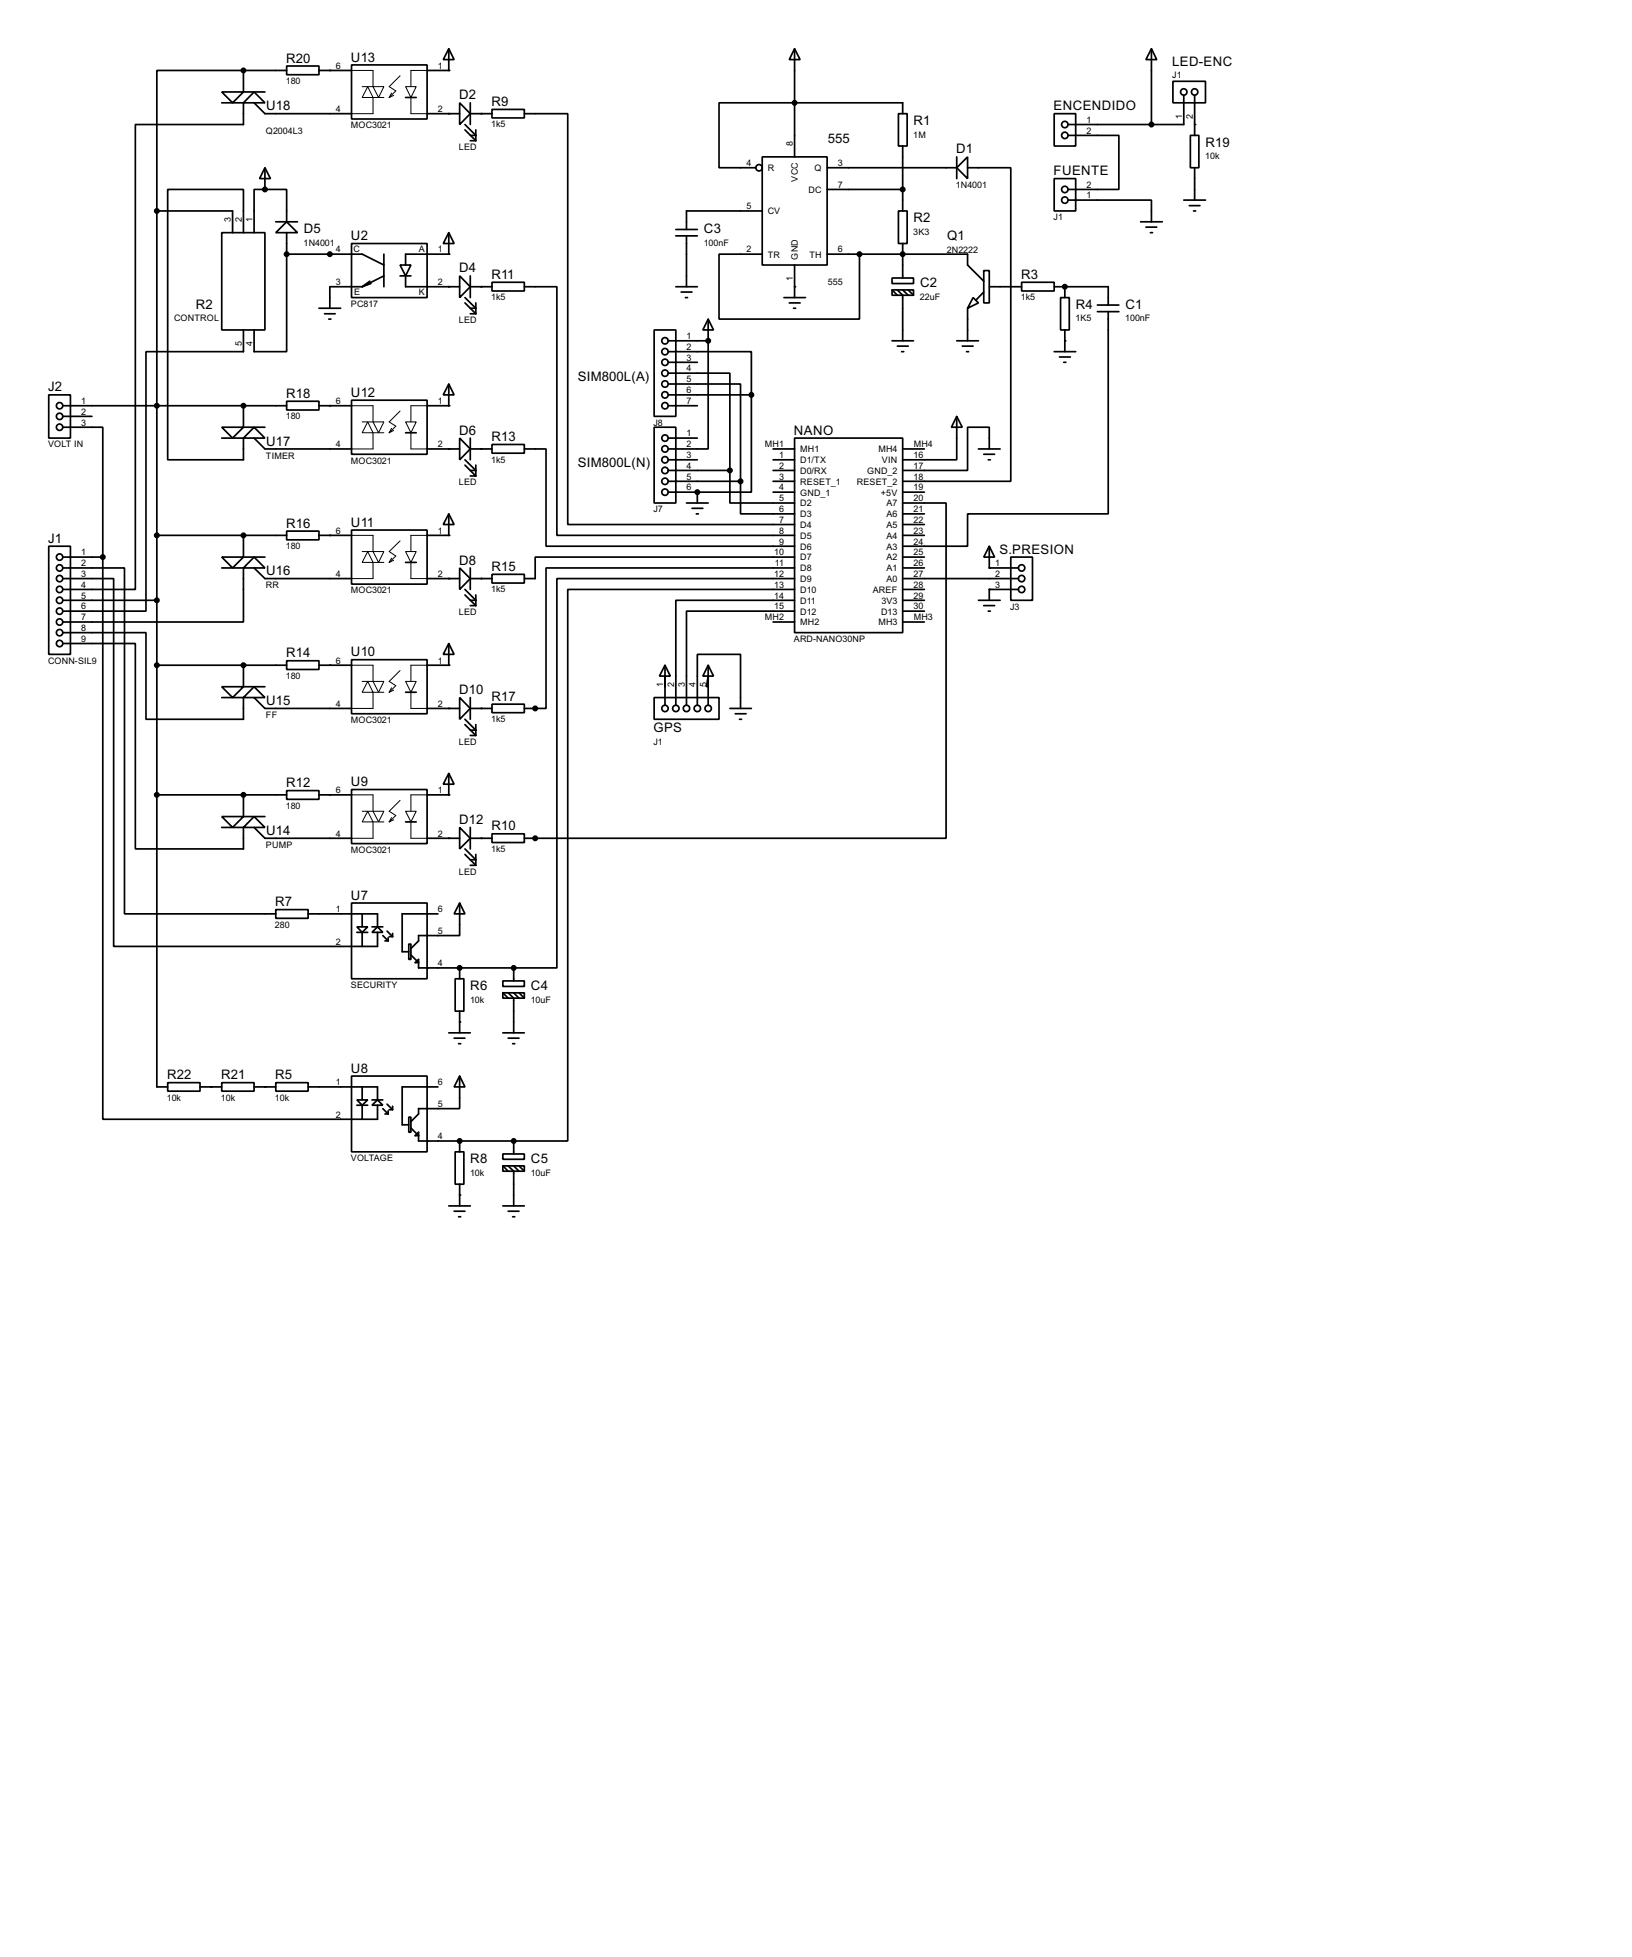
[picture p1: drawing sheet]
<svg xmlns="http://www.w3.org/2000/svg" width="383mm" height="460mm" viewBox="0 0 383 460" stroke-linecap="round" stroke-linejoin="round" font-family="sans-serif">
<g fill="#000">
<circle cx="57.2" cy="16.6" r=".2"/>
<circle cx="77.5" cy="16.6" r=".2"/>
<circle cx="105.5" cy="16.6" r=".2"/>
<circle cx="105.5" cy="26.7" r=".2"/>
<circle cx="113.1" cy="26.7" r=".2"/>
<circle cx="280.7" cy="29.3" r=".2"/>
<circle cx="62.3" cy="44.5" r=".2"/>
<circle cx="77.5" cy="59.7" r=".2"/>
<circle cx="105.5" cy="59.7" r=".2"/>
<circle cx="212.1" cy="59.7" r=".2"/>
<circle cx="105.5" cy="67.4" r=".2"/>
<circle cx="113.1" cy="67.4" r=".2"/>
<circle cx="186.7" cy="67.4" r=".2"/>
<circle cx="250.2" cy="67.4" r=".2"/>
<circle cx="57.2" cy="95.3" r=".2"/>
<circle cx="77.5" cy="95.3" r=".2"/>
<circle cx="105.5" cy="95.3" r=".2"/>
<circle cx="166.4" cy="80.1" r=".2"/>
<circle cx="250.2" cy="80.1" r=".2"/>
<circle cx="105.5" cy="105.5" r=".2"/>
<circle cx="113.1" cy="105.5" r=".2"/>
<circle cx="163.9" cy="115.6" r=".2"/>
<circle cx="57.2" cy="125.8" r=".2"/>
<circle cx="77.5" cy="125.8" r=".2"/>
<circle cx="105.5" cy="135.9" r=".2"/>
<circle cx="105.5" cy="125.8" r=".2"/>
<circle cx="113.1" cy="135.9" r=".2"/>
<circle cx="232.5" cy="138.5" r=".2"/>
<circle cx="232.5" cy="133.4" r=".2"/>
<circle cx="57.2" cy="156.3" r=".2"/>
<circle cx="77.5" cy="156.3" r=".2"/>
<circle cx="105.5" cy="156.3" r=".2"/>
<circle cx="105.5" cy="166.4" r=".2"/>
<circle cx="113.1" cy="166.4" r=".2"/>
<circle cx="125.8" cy="166.4" r=".2"/>
<circle cx="57.2" cy="186.7" r=".2"/>
<circle cx="77.5" cy="186.7" r=".2"/>
<circle cx="105.5" cy="186.7" r=".2"/>
<circle cx="105.5" cy="196.9" r=".2"/>
<circle cx="113.1" cy="196.9" r=".2"/>
<circle cx="125.8" cy="196.9" r=".2"/>
<circle cx="108" cy="227.4" r=".2"/>
<circle cx="120.7" cy="227.4" r=".2"/>
<circle cx="49.6" cy="255.3" r=".2"/>
<circle cx="62.3" cy="255.3" r=".2"/>
<circle cx="108" cy="240.1" r=".2"/>
<circle cx="108" cy="268" r=".2"/>
<circle cx="120.7" cy="268" r=".2"/>
<circle cx="108" cy="280.7" r=".2"/>
</g>
<g fill="none" stroke="#000" stroke-width=".4">
<path d="M57.2 16.6h-20.3v33M57.2 16.6h10.2M57.2 16.6v5h5.1M67.4 15.5h7.6v2.1h-7.6zM75 16.6h7.6M82.6 15.3h17.8v12.7h-17.8zM105.5 11.5l1.2 2.5h-2.5zM105.5 11.5v5.1h-5.1M186.7 11.5l1.3 2.5h-2.5zM186.7 11.5v25.4M270.6 11.5l1.2 2.5h-2.5zM270.6 11.5v17.8"/>
<path d="M275.6 19.1h7.7v5.1h-7.7zM52.1 21.6h5.1l-2.5 2.6zM52.1 24.2h5.1v5.1h-25.4v109.2h-17M59.7 21.6l2.6 2.6h-5.1zM59.7 24.2l2.6 2.5h20.3M62.3 39.4l1.3 2.6h-2.6zM62.3 39.4v5.1M95.3 22.9h2.5M100.4 26.7h7.6M108 24.2l2.5 2.5-2.5 2.6zM109.3 29.3l2.5 2.5h-1.3M109.3 30.5l2.5 2.6"/>
<path d="M110.5 26.7h5.1M110.5 24.2v5.1M110.5 33.1h1.3M111.8 30.5v2.6M115.6 25.7h7.6v2h-7.6zM123.2 26.7h10.2v96.5h53.3M179.1 36.9h15.3v25.4h-15.3zM194.4 39.4h30.4M211.1 26.7h2.1v7.6h-2.1zM212.1 26.7v-2.5h-43.1v15.2h8.6M212.1 34.3v15.3M224.8 39.4l2.6-2.5v5.1z"/>
<path d="M224.8 36.9v5.1M227.4 39.4h10.1v73.7h-25.4M247.7 26.7h5.1v7.6h-5.1zM251 31.8h11.9v12.7h-11.9M278.2 22.4v6.9h-27.2M279.7 31.8h2v7.6h-2zM280.7 22.4v9.4M280.7 39.4v7.6M36.9 49.6h17.8v5.1M36.9 49.6v205.7h2.5M52.1 54.7h10.2v22.8h-10.2zM57.2 54.7v-10.2h-17.8v63.5h17.8v-5.1h-5.1"/>
<path d="M62.3 44.5h5.1v7.6M62.3 44.5h-2.6v10.2M64.8 52.1h5.1M67.4 52.1l2.5 2.6h-5.1zM67.4 59.7v22.9h-7.7v-5.1M67.4 59.7h17.7l5.1 2.6M67.4 54.7v5M82.6 57.2h17.8v12.7h-17.8zM90.2 59.7v7.7M105.5 54.7l1.2 2.5h-2.5zM105.5 54.7v5h-10.2v2.6M158.8 53.9h5.1"/>
<path d="M158.8 55.4h5.1M161.3 55.4v12M179.1 59.7h-10.1v15.3h33v-15.3M179.1 49.6h-17.8v4.3M194.4 44.5h17.7M194.4 59.7h33v2.6l3.8 3.8M211.1 49.6h2.1v7.6h-2.1zM212.1 57.2v8.1M247.7 42h5.1v7.6h-5.1zM251 47h19.6v5.1M268 52.1h5.1M269.3 53.4h2.5"/>
<path d="M270.3 54.7h.5M278.2 47h5.1M279.5 48.3h2.5M280.5 49.6h.5M57.2 77.5v5.1h-22.9v61h-19.5M75 72.4h5.1M76.3 73.7h2.5M77.3 75h.5M85.1 67.4h-7.6v5M86.9 66.1l-1.8 1.3M87.2 66.6l-2.1 .8M90.2 64.8l-5.1 2.6"/>
<path d="M94 62.3h2.6l-1.3 2.5zM94 64.8h2.6M95.3 64.8v2.6h12.7M108 64.8l2.5 2.6-2.5 2.5zM109.3 69.9l2.5 2.5h-1.3M109.3 71.2l2.5 2.5M110.5 67.4h5.1M110.5 73.7h1.3M110.5 64.8v5.1M111.8 71.2v2.5M115.6 66.3h7.6v2.1h-7.6zM123.2 67.4h7.7v58.4h55.8"/>
<path d="M153.7 77.5h5.1v20.3h-5.1zM158.8 67.4h5.1M160.1 68.6h2.5M161.1 69.9h.5M166.4 75l1.3 2.5h-2.5zM166.4 75v5.1M184.2 69.9h5.1M185.5 71.2h2.5M186.5 72.4h.5M186.7 62.3v7.6M209.6 65.3h5.1v1.3h-5.1zM209.6 68.1h5.1v1.3h-5.1z"/>
<path d="M209.6 68.1l1.3 1.3M210.9 68.1l1.2 1.3v10.7M212.1 68.1l1.3 1.3M213.4 68.1l1.3 1.3M227.4 72.4v7.7M228.7 69.9l1.2 1.3-2.5 1.2zM231.2 63.6h1.3v7.6h-1.3zM231.2 68.6l-1.8 1.8M232.5 67.4h7.6M240.1 66.3h7.6v2.1h-7.6zM247.7 67.4h12.7v4.3M249.2 69.9h2.1v7.6h-2.1z"/>
<path d="M250.2 67.4v2.5M250.2 77.5v5.1M257.9 73.2h5M257.9 71.7h5M260.4 73.2v47.5h-33v7.6h-15.3M11.5 92.8h5.1v10.1h-5.1zM14.8 95.3h52.6M14.8 97.8h6.8M57.2 95.3v5.1h5.1M67.4 94.3h7.6v2h-7.6zM75 95.3h7.6M82.6 94h17.8v12.7h-17.8z"/>
<path d="M105.5 90.2l1.2 2.6h-2.5zM105.5 90.2v5.1h-5.1M157 82.6h19.6v10.2M157 90.2h17v22.9M157 87.7h14.5v22.8M157 92.8h19.6M157 95.3h6.9M157 80.1h9.4M157 85.1h6.9M166.4 80.1v25.4h-9.4M176.6 92.8v22.8h-12.7M209.6 80.1h5.1"/>
<path d="M210.9 81.3h2.5M211.9 82.6h.5M224.8 97.8l1.3 2.6h-2.5zM224.8 97.8v10.2h-12.7M224.8 80.1h5.1M226.1 81.3h2.6M227.1 82.6h.5M247.7 82.6h5.1M249 83.9h2.5M250 85.1h.5M14.8 100.4h9.4v30.5M52.1 100.4h5.1l-2.5 2.5z"/>
<path d="M59.7 100.4l2.6 2.5h-5.1zM59.7 102.9l2.6 2.6h20.3M95.3 101.7h2.5M100.4 105.5h7.6M108 102.9l2.5 2.6-2.5 2.5zM109.3 108l2.5 2.5h-1.3M109.3 109.3l2.5 2.5M110.5 105.5h5.1M110.5 102.9v5.1M110.5 111.8h1.3M111.8 109.3v2.5M115.6 104.4h7.6v2.1h-7.6z"/>
<path d="M123.2 105.5h5.1v22.8h58.4M153.7 100.4h5.1v17.8h-5.1zM157 113.1h17M157 110.5h14.5M157 108h6.9M157 115.6h6.9M157 102.9h6.9M161.3 118.2h5.1M162.6 119.4h2.6M163.9 115.6v2.6M171.5 110.5v7.7h15.2M174 113.1v7.6h12.7"/>
<path d="M181.7 113.1h5M181.7 110.5h5M181.7 105.5h5M181.7 108h5M181.7 115.6h5M186.7 102.9h25.4v45.7h-25.4zM212.1 118.2h10.2v78.7h-99.1M212.1 105.5h5.1M212.1 115.6h5.1M229.9 105.5h5.1M231.2 106.7h2.5M232.2 108h.5"/>
<path d="M232.5 105.5v-5.1h-5.1v10.1h-15.3M11.5 128.3h5.1v25.4h-5.1zM14.8 133.4h14.5v81.3h35.5M14.8 135.9h11.9v86.4h62v-3.3M14.8 130.9h9.4M24.2 130.9v132h64.5v-3.3M36.9 125.8h30.5M52.1 130.9h5.1l-2.5 2.5zM52.1 133.4h5.1v12.7h-42.4M57.2 125.8v5.1h5.1M59.7 130.9l2.6 2.5h-5.1zM59.7 133.4l2.6 2.5h20.3"/>
<path d="M67.4 124.8h7.6v2h-7.6zM75 125.8h7.6M82.6 124.5h17.8v12.7h-17.8zM95.3 132.1h2.5M100.4 135.9h7.6M105.5 120.7l1.2 2.5h-2.5zM105.5 120.7v5.1h-5.1M108 133.4l2.5 2.5-2.5 2.6zM109.3 138.5l2.5 2.5h-1.3M109.3 139.8l2.5 2.5M110.5 135.9h5.1M110.5 133.4v5.1"/>
<path d="M111.8 139.8v2.5M115.6 134.9h7.6v2.1h-7.6zM163.6 120.7h.5M186.7 130.9h-60.9v5h-2.6M186.7 135.9h-55.8v91.5h-10.2M186.7 138.5h-53.3v129.5h-12.7M186.7 133.4h-58.4v33h-5.1M212.1 135.9h27.2M212.1 125.8h5.1M212.1 130.9h5.1M212.1 120.7h5.1M212.1 123.2h5.1"/>
<path d="M212.1 133.4h5.1M212.1 138.5h5.1M232.5 128.3l1.2 2.6h-2.5zM232.5 128.3v5.1h6.8M237.5 130.9h5.1v10.1h-5.1zM239.3 138.5h-6.8v2.5M14.8 151.2h17v48.2h25.4v-5h-5.1M14.8 148.6h19.5v20.4h22.9v-5.1h-5.1M14.8 141h22.1M36.9 156.3h30.5M57.2 156.3v5h5.1M67.4 155.2h7.6v2.1h-7.6z"/>
<path d="M75 156.3h7.6M82.6 155h17.8v12.7h-17.8zM105.5 151.2l1.2 2.5h-2.5zM105.5 151.2v5.1h-5.1M110.5 142.3h1.3M156.3 156.3l1.2 2.5h-2.5zM156.3 156.3v9.4M166.4 156.3l1.3 2.5h-2.5zM166.4 158.8l-.4 2.5h.4M166.4 156.3v9.4M181.7 146.1h5M186.7 141h-27.9v24.7"/>
<path d="M186.7 143.6h-25.4v22.1M212.1 141h5.1M212.1 143.6h5.1M212.1 146.1h5.1M229.9 141h5.1M231.2 142.3h2.5M232.2 143.6h.5M52.1 161.3h5.1l-2.5 2.6zM59.7 161.3l2.6 2.6h-5.1zM59.7 163.9l2.6 2.5h20.3M95.3 162.6h2.5M100.4 166.4h7.6"/>
<path d="M108 163.9l2.5 2.5-2.5 2.6zM109.3 169l2.5 2.5h-1.3M109.3 170.2l2.5 2.6M110.5 166.4h5.1M110.5 163.9v5.1M110.5 172.8h1.3M111.8 170.2v2.6M115.6 165.4h7.6v2h-7.6zM153.7 163.9h15.3v5.1h-15.3zM163.9 165.7v-12h10.1v12.7M171.5 166.4h5.1M172.8 167.7h2.5"/>
<path d="M173.8 169h.5M36.9 186.7h30.5M52.1 191.8h5.1l-2.5 2.6zM57.2 186.7v5.1h5.1M59.7 191.8l2.6 2.6h-5.1zM59.7 194.4l2.6 2.5h20.3M67.4 185.7h7.6v2.1h-7.6zM75 186.7h7.6M82.6 185.5h17.8v12.7h-17.8zM95.3 193.1h2.5M100.4 196.9h7.6M105.5 181.7l1.2 2.5h-2.5z"/>
<path d="M105.5 181.7v5h-5.1M108 194.4l2.5 2.5-2.5 2.5zM109.3 199.4l2.5 2.6h-1.3M110.5 196.9h5.1M110.5 194.4v5M115.6 195.9h7.6v2h-7.6zM64.8 213.7h7.6v2h-7.6zM72.4 214.7h16.3v3M82.6 212.1h17.8v17.8h-17.8zM83.9 217.7h2.5l-1.3 1.3zM83.9 219h2.5M85.1 214.7v3"/>
<path d="M85.1 219v3.3M87.4 219l1.3-1.3 1.3 1.3zM87.4 217.7h2.6M90 219.8l1.2 1.2M91 218.7l1.3 1.3M92.3 219.3v.7M102.9 214.7h-8.4v8.9h1.6M108 212.1l1.3 2.6h-2.6zM108 212.1v7.7h-9.6v1.2l-1.8 1.8M109.3 200.7l2.5 2.6M110.5 203.3h1.3M111.8 200.7v2.6"/>
<path d="M90.5 221h.7M91.2 220.3v.7M91.5 220h.8M96.1 221.8h.5v3.6h-.5zM96.6 224.3l1.8 1.8h-.8l.8-.7v2h22.3M107 229.9h2v7.6h-2zM108 227.4v2.5M108 237.5v5.1M118.2 230.4h5v1.3h-5zM118.2 233.2h5v1.3h-5zM118.2 233.2l1.2 1.3M119.4 233.2l1.3 1.3v8.1"/>
<path d="M120.7 227.4v3M120.7 233.2l1.3 1.3M122 233.2l1.2 1.3M39.4 254.3h7.6v2h-7.6zM47 255.3h5.1M52.1 254.3h7.6v2h-7.6zM59.7 255.3h5.1M64.8 254.3h7.6v2h-7.6zM72.4 255.3h16.3v3.1M82.6 252.8h17.8v17.8h-17.8zM83.9 258.4h2.5l-1.3 1.2zM83.9 259.6h2.5"/>
<path d="M85.1 255.3v3.1M85.1 259.6v3.3M87.4 259.6l1.3-1.2 1.3 1.2zM87.4 258.4h2.6M91 259.4l1.3 1.3M92.3 259.9v.8M102.9 255.3h-8.4v8.9h1.6M105.5 242.6h5M106.7 243.9h2.6M107.8 245.2h.5M108 252.8l1.3 2.5h-2.6zM108 252.8v7.6h-9.6v1.3l-1.8 1.8"/>
<path d="M118.2 242.6h5M119.4 243.9h2.6M120.5 245.2h.5M90 260.4l1.2 1.3M90.5 261.7h.7M91.2 260.9v.8M91.5 260.7h.8M96.1 262.4h.5v3.6h-.5zM96.6 265l1.8 1.8h-.8l.8-.8v2h22.3M107 270.6h2v7.6h-2zM108 268v2.6M108 278.2v5.1"/>
<path d="M118.2 271.1h5v1.2h-5zM118.2 273.9h5v1.2h-5zM118.2 273.9l1.2 1.2M119.4 273.9l1.3 1.2v8.2M120.7 268v3.1M120.7 273.9l1.3 1.2M122 273.9l1.2 1.2M105.5 283.3h5M106.7 284.5h2.6M107.8 285.8h.5M118.2 283.3h5M119.4 284.5h2.6"/>
<path d="M120.5 285.8h.5"/>
<circle cx="178.3" cy="39.4" r=".75"/>
<circle cx="250.2" cy="31.8" r=".75"/>
<circle cx="250.2" cy="29.3" r=".75"/>
<circle cx="278.1" cy="21.6" r=".75"/>
<circle cx="280.7" cy="21.6" r=".75"/>
<circle cx="250.2" cy="44.5" r=".75"/>
<circle cx="250.2" cy="47" r=".75"/>
<circle cx="14" cy="97.8" r=".75"/>
<circle cx="14" cy="95.3" r=".75"/>
<circle cx="156.2" cy="87.7" r=".75"/>
<circle cx="156.2" cy="95.3" r=".75"/>
<circle cx="156.2" cy="82.6" r=".75"/>
<circle cx="156.2" cy="80.1" r=".75"/>
<circle cx="156.2" cy="85.1" r=".75"/>
<circle cx="156.2" cy="90.2" r=".75"/>
<circle cx="156.2" cy="92.8" r=".75"/>
<circle cx="14" cy="100.4" r=".75"/>
<circle cx="156.2" cy="105.5" r=".75"/>
<circle cx="156.2" cy="108" r=".75"/>
<circle cx="156.2" cy="113.1" r=".75"/>
<circle cx="156.2" cy="115.6" r=".75"/>
<circle cx="156.2" cy="110.5" r=".75"/>
<circle cx="156.2" cy="102.9" r=".75"/>
<circle cx="14" cy="138.5" r=".75"/>
<circle cx="14" cy="133.4" r=".75"/>
<circle cx="14" cy="135.9" r=".75"/>
<circle cx="14" cy="130.9" r=".75"/>
<circle cx="240" cy="138.5" r=".75"/>
<circle cx="240" cy="133.4" r=".75"/>
<circle cx="240" cy="135.9" r=".75"/>
<circle cx="14" cy="143.6" r=".75"/>
<circle cx="14" cy="141" r=".75"/>
<circle cx="14" cy="146.1" r=".75"/>
<circle cx="14" cy="151.2" r=".75"/>
<circle cx="14" cy="148.6" r=".75"/>
<circle cx="156.2" cy="166.4" r=".75"/>
<circle cx="158.8" cy="166.4" r=".75"/>
<circle cx="161.3" cy="166.4" r=".75"/>
<circle cx="163.8" cy="166.4" r=".75"/>
<circle cx="166.4" cy="166.4" r=".75"/>
</g>
<g fill="#000" stroke="#000" stroke-width=".4">
<circle cx="57.2" cy="16.6" r=".5"/>
<circle cx="186.7" cy="24.2" r=".5"/>
<circle cx="270.5" cy="29.3" r=".5"/>
<circle cx="36.8" cy="49.6" r=".5"/>
<circle cx="62.2" cy="44.5" r=".5"/>
<circle cx="67.3" cy="59.7" r=".5"/>
<circle cx="77.5" cy="59.7" r=".5"/>
<circle cx="201.9" cy="59.7" r=".5"/>
<circle cx="212.1" cy="59.7" r=".5"/>
<circle cx="212.1" cy="44.5" r=".5"/>
<circle cx="250.2" cy="67.4" r=".5"/>
<circle cx="36.8" cy="95.3" r=".5"/>
<circle cx="57.2" cy="95.3" r=".5"/>
<circle cx="166.4" cy="80.1" r=".5"/>
<circle cx="176.5" cy="92.8" r=".5"/>
<circle cx="163.8" cy="115.6" r=".5"/>
<circle cx="171.5" cy="110.5" r=".5"/>
<circle cx="174" cy="113.1" r=".5"/>
<circle cx="24.1" cy="130.9" r=".5"/>
<circle cx="36.8" cy="125.8" r=".5"/>
<circle cx="57.2" cy="125.8" r=".5"/>
<circle cx="36.8" cy="141" r=".5"/>
<circle cx="36.8" cy="156.3" r=".5"/>
<circle cx="57.2" cy="156.3" r=".5"/>
<circle cx="125.7" cy="166.4" r=".5"/>
<circle cx="36.8" cy="186.7" r=".5"/>
<circle cx="57.2" cy="186.7" r=".5"/>
<circle cx="125.7" cy="196.9" r=".5"/>
<circle cx="108" cy="227.4" r=".5"/>
<circle cx="120.7" cy="227.4" r=".5"/>
<circle cx="108" cy="268" r=".5"/>
<circle cx="120.7" cy="268" r=".5"/>
</g>
<g fill="none" stroke="#000" stroke-width=".23">
<path d="M82.6 16.6h5.1v3.8h-2.6M94 17.8l-2.5 2.6 1.5 1-1.5 1.5M100.4 16.6h-3.8v3.8M86.4 20.4l1.3 2.5h-2.6zM87.7 20.4h2.5l-1.2 2.5zM90.2 22.9h-2.5v3.8h-5.1M92 21.9l-.5 1M92.5 22.4l-1 .5M95.3 20.4h2.5l-1.2 2.5zM96.6 22.9v3.8h3.8M82.6 95.3h5.1v3.8h-2.6M86.4 99.1l1.3 2.6h-2.6z"/>
<path d="M87.7 99.1h2.5l-1.2 2.6zM94 96.6l-2.5 2.5 1.5 1-1.5 1.6M95.3 99.1h2.5l-1.2 2.6zM100.4 95.3h-3.8v3.8M90.2 101.7h-2.5v3.8h-5.1M92 100.6l-.5 1.1M92.5 101.1l-1 .6M96.6 101.7v3.8h3.8M82.6 125.8h5.1v3.8h-2.6M86.4 129.6l1.3 2.5h-2.6zM87.7 129.6h2.5l-1.2 2.5zM90.2 132.1h-2.5v3.8h-5.1"/>
<path d="M92 131.1l-.5 1M92.5 131.6l-1 .5M94 127.1l-2.5 2.5 1.5 1-1.5 1.5M95.3 129.6h2.5l-1.2 2.5zM96.6 132.1v3.8h3.8M100.4 125.8h-3.8v3.8M82.6 156.3h5.1v3.8h-2.6M94 157.5l-2.5 2.6 1.5 1-1.5 1.5M100.4 156.3h-3.8v3.8M86.4 160.1l1.3 2.5h-2.6zM87.7 160.1h2.5l-1.2 2.5zM90.2 162.6h-2.5v3.8h-5.1"/>
<path d="M92 161.6l-.5 1M92.5 162.1l-1 .5M95.3 160.1h2.5l-1.2 2.5zM96.6 162.6v3.8h3.8M82.6 186.7h5.1v3.9h-2.6M86.4 190.6l1.3 2.5h-2.6zM87.7 190.6h2.5l-1.2 2.5zM90.2 193.1h-2.5v3.8h-5.1M92 192.1l-.5 1M92.5 192.6l-1 .5M94 188l-2.5 2.6 1.5 1-1.5 1.5M95.3 190.6h2.5l-1.2 2.5z"/>
<path d="M96.6 193.1v3.8h3.8M100.4 186.7h-3.8v3.9"/>
</g>
<g font-size="3.5">
<text x="67.2" y="14.7">R20</text>
<text x="82.5" y="14.5">U13</text>
<text x="275.5" y="15.5">LED-ENC</text>
<text x="107.9" y="23.3">D2</text>
<text x="62.5" y="25.9">U18</text>
<text x="115.5" y="24.9">R9</text>
<text x="214.7" y="29.4">R1</text>
<text x="247.6" y="25.9">ENCENDIDO</text>
<text x="194.6" y="33.5">555</text>
<text x="283.3" y="34.5">R19</text>
<text x="224.7" y="36">D1</text>
<text x="247.6" y="41.1">FUENTE</text>
<text x="214.7" y="52.2">R2</text>
<text x="71.4" y="54.8">D5</text>
<text x="82.5" y="56.4">U2</text>
<text x="165.4" y="54.8">C3</text>
<text x="222.6" y="56.4">Q1</text>
<text x="107.9" y="64">D4</text>
<text x="115.5" y="65.5">R11</text>
<text x="239.9" y="65.5">R3</text>
<text x="216.2" y="67.5">C2</text>
<text x="46" y="72.6">R2</text>
<text x="252.8" y="72.6">R4</text>
<text x="264.5" y="72.6">C1</text>
<text x="135.8" y="89.4">SIM800L(A)</text>
<text x="11.3" y="92">J2</text>
<text x="67.2" y="93.5">R18</text>
<text x="82.5" y="93.2">U12</text>
<text x="62.5" y="104.7">U17</text>
<text x="107.9" y="102.1">D6</text>
<text x="115.5" y="103.6">R13</text>
<text x="186.6" y="102.1">NANO</text>
<text x="135.8" y="109.7">SIM800L(N)</text>
<text x="67.2" y="124">R16</text>
<text x="82.5" y="123.7">U11</text>
<text x="11.3" y="127.5">J1</text>
<text x="234.9" y="130.1">S.PRESION</text>
<text x="62.5" y="135.1">U16</text>
<text x="107.9" y="132.6">D8</text>
<text x="115.5" y="134.1">R15</text>
<text x="67.2" y="154.4">R14</text>
<text x="82.5" y="154.2">U10</text>
<text x="62.5" y="165.6">U15</text>
<text x="107.9" y="163">D10</text>
<text x="115.5" y="164.6">R17</text>
<text x="153.6" y="172.1">GPS</text>
<text x="67.2" y="184.9">R12</text>
<text x="82.5" y="184.7">U9</text>
<text x="62.5" y="196.1">U14</text>
<text x="107.9" y="193.6">D12</text>
<text x="115.5" y="195.1">R10</text>
<text x="64.7" y="212.9">R7</text>
<text x="82.5" y="211.3">U7</text>
<text x="110.5" y="232.6">R6</text>
<text x="124.8" y="232.6">C4</text>
<text x="82.5" y="252">U8</text>
<text x="39.3" y="253.5">R22</text>
<text x="52" y="253.5">R21</text>
<text x="64.7" y="253.5">R5</text>
<text x="110.5" y="273.3">R8</text>
<text x="124.8" y="273.3">C5</text>
</g>
<g font-size="2.4">
<text x="78.9" y="16.2">6</text>
<text x="102.9" y="16.2">1</text>
<text x="67.2" y="19.8">180</text>
<text x="275.4" y="18.3">J1</text>
<text x="78.9" y="26.3">4</text>
<text x="102.9" y="26.3">2</text>
<text x="115.4" y="29.9">1k5</text>
<text x="255.3" y="28.9">1</text>
<text x="277.8" y="27.8" transform="rotate(-90 277.8 27.8)">1</text>
<text x="280.3" y="27.8" transform="rotate(-90 280.3 27.8)">2</text>
<text x="62.5" y="31.5">Q2004L3</text>
<text x="82.4" y="30.2">MOC3021</text>
<text x="107.8" y="35.3">LED</text>
<text x="186.3" y="34.3" transform="rotate(-90 186.3 34.3)">8</text>
<text x="214.6" y="32.3">1M</text>
<text x="255.3" y="31.4">2</text>
<text x="175.4" y="39">4</text>
<text x="180.4" y="40.2">R</text>
<text x="191.4" y="40.2">Q</text>
<text x="196.9" y="39">3</text>
<text x="283.2" y="37.4">10k</text>
<text x="187.5" y="42.7" transform="rotate(-90 187.5 42.7)">VCC</text>
<text x="190" y="45.3">DC</text>
<text x="196.9" y="44.1">7</text>
<text x="224.6" y="44.2">1N4001</text>
<text x="255.3" y="46.6">1</text>
<text x="255.3" y="44.1">2</text>
<text x="54.2" y="52.1" transform="rotate(-90 54.2 52.1)">3</text>
<text x="56.8" y="52.1" transform="rotate(-90 56.8 52.1)">2</text>
<text x="59.3" y="52.1" transform="rotate(-90 59.3 52.1)">1</text>
<text x="175.4" y="49.2">5</text>
<text x="180.4" y="50.3">CV</text>
<text x="247.5" y="51.7">J1</text>
<text x="71.4" y="57.7">1N4001</text>
<text x="78.9" y="59.3">4</text>
<text x="83.1" y="59.3">C</text>
<text x="98.4" y="59.3">A</text>
<text x="102.9" y="59.3">1</text>
<text x="165.4" y="57.7">100nF</text>
<text x="175.4" y="59.3">2</text>
<text x="196.9" y="59.3">6</text>
<text x="214.6" y="55.1">3K3</text>
<text x="222.5" y="59.4">2N2222</text>
<text x="180.4" y="60.5">TR</text>
<text x="186.3" y="65.9" transform="rotate(-90 186.3 65.9)">1</text>
<text x="187.5" y="61" transform="rotate(-90 187.5 61)">GND</text>
<text x="190.2" y="60.5">TH</text>
<text x="78.9" y="67">3</text>
<text x="83.2" y="69.4">E</text>
<text x="98.4" y="69.4">K</text>
<text x="102.9" y="67">2</text>
<text x="115.4" y="70.6">1k5</text>
<text x="194.6" y="67">555</text>
<text x="216.2" y="70.4">22uF</text>
<text x="239.9" y="70.6">1k5</text>
<text x="40.9" y="75.5">CONTROL</text>
<text x="82.4" y="72.1">PC817</text>
<text x="107.8" y="75.9">LED</text>
<text x="252.7" y="75.5">1K5</text>
<text x="264.4" y="75.5">100nF</text>
<text x="56.8" y="81.2" transform="rotate(-90 56.8 81.2)">5</text>
<text x="59.3" y="81.2" transform="rotate(-90 59.3 81.2)">4</text>
<text x="161.3" y="79.7">1</text>
<text x="161.3" y="82.2">2</text>
<text x="161.3" y="84.7">3</text>
<text x="161.3" y="87.3">4</text>
<text x="161.3" y="89.8">5</text>
<text x="19.1" y="94.9">1</text>
<text x="78.9" y="94.9">6</text>
<text x="102.9" y="94.9">1</text>
<text x="161.3" y="92.4">6</text>
<text x="161.3" y="94.9">7</text>
<text x="19.1" y="97.4">2</text>
<text x="19.1" y="100">3</text>
<text x="67.2" y="98.5">180</text>
<text x="153.5" y="100">J8</text>
<text x="11.3" y="105.1">VOLT IN</text>
<text x="62.5" y="107.8">TIMER</text>
<text x="78.9" y="105.1">4</text>
<text x="102.9" y="105.1">2</text>
<text x="161.3" y="102.5">1</text>
<text x="161.3" y="105.1">2</text>
<text x="161.3" y="107.6">3</text>
<text x="179.7" y="105.1">MH1</text>
<text x="183.1" y="107.6">1</text>
<text x="188" y="106.3">MH1</text>
<text x="206.4" y="106.3">MH4</text>
<text x="214.7" y="107.6">16</text>
<text x="214.7" y="105.1">MH4</text>
<text x="82.4" y="108.9">MOC3021</text>
<text x="115.4" y="108.7">1k5</text>
<text x="161.3" y="110.1">4</text>
<text x="161.3" y="112.7">5</text>
<text x="183.1" y="110.1">2</text>
<text x="183.1" y="112.7">3</text>
<text x="188" y="108.8">D1/TX</text>
<text x="188" y="111.3">D0/RX</text>
<text x="188" y="113.9">RESET_1</text>
<text x="201.3" y="113.9">RESET_2</text>
<text x="203.8" y="111.3">GND_2</text>
<text x="207.2" y="108.8">VIN</text>
<text x="214.7" y="110.1">17</text>
<text x="214.7" y="112.7">18</text>
<text x="107.8" y="114">LED</text>
<text x="161.3" y="115.2">6</text>
<text x="183.1" y="115.2">4</text>
<text x="183.1" y="117.8">5</text>
<text x="188" y="116.4">GND_1</text>
<text x="188" y="119">D2</text>
<text x="207" y="116.4">+5V</text>
<text x="208.3" y="119">A7</text>
<text x="214.7" y="115.2">19</text>
<text x="214.7" y="117.8">20</text>
<text x="78.9" y="125.4">6</text>
<text x="102.9" y="125.4">1</text>
<text x="153.5" y="120.4">J7</text>
<text x="183.1" y="120.3">6</text>
<text x="183.1" y="122.8">7</text>
<text x="183.1" y="125.4">8</text>
<text x="188" y="121.5">D3</text>
<text x="188" y="124">D4</text>
<text x="208.3" y="121.5">A6</text>
<text x="208.3" y="124">A5</text>
<text x="214.7" y="120.3">21</text>
<text x="214.7" y="122.8">22</text>
<text x="214.7" y="125.4">23</text>
<text x="19.1" y="130.5">1</text>
<text x="67.2" y="129">180</text>
<text x="181.9" y="130.5">10</text>
<text x="183.1" y="127.9">9</text>
<text x="188" y="126.6">D5</text>
<text x="188" y="129.1">D6</text>
<text x="188" y="131.7">D7</text>
<text x="208.3" y="126.6">A4</text>
<text x="208.3" y="129.1">A3</text>
<text x="208.3" y="131.7">A2</text>
<text x="214.7" y="127.9">24</text>
<text x="214.7" y="130.5">25</text>
<text x="19.1" y="133">2</text>
<text x="19.1" y="135.5">3</text>
<text x="78.9" y="135.5">4</text>
<text x="102.9" y="135.5">2</text>
<text x="181.9" y="135.5">12</text>
<text x="182" y="133">11</text>
<text x="188" y="134.2">D8</text>
<text x="188" y="136.7">D9</text>
<text x="208.3" y="134.2">A1</text>
<text x="208.3" y="136.7">A0</text>
<text x="214.7" y="133">26</text>
<text x="214.7" y="135.5">27</text>
<text x="233.9" y="133">1</text>
<text x="233.9" y="135.5">2</text>
<text x="19.1" y="138.1">4</text>
<text x="19.1" y="140.6">5</text>
<text x="19.1" y="143.2">6</text>
<text x="62.5" y="138.1">RR</text>
<text x="82.4" y="139.4">MOC3021</text>
<text x="115.4" y="139.2">1k5</text>
<text x="181.9" y="138.1">13</text>
<text x="181.9" y="140.6">14</text>
<text x="181.9" y="143.2">15</text>
<text x="188" y="139.3">D10</text>
<text x="188" y="141.8">D11</text>
<text x="205.1" y="139.3">AREF</text>
<text x="207.1" y="141.8">3V3</text>
<text x="214.7" y="138.1">28</text>
<text x="214.7" y="140.6">29</text>
<text x="214.7" y="143.2">30</text>
<text x="233.9" y="138.1">3</text>
<text x="237.3" y="143.2">J3</text>
<text x="19.1" y="145.7">7</text>
<text x="19.1" y="148.2">8</text>
<text x="107.8" y="144.5">LED</text>
<text x="179.7" y="145.7">MH2</text>
<text x="188" y="144.4">D12</text>
<text x="188" y="146.9">MH2</text>
<text x="206.4" y="146.9">MH3</text>
<text x="207" y="144.4">D13</text>
<text x="214.7" y="145.7">MH3</text>
<text x="11.3" y="155.9">CONN-SIL9</text>
<text x="19.1" y="150.8">9</text>
<text x="78.9" y="155.9">6</text>
<text x="102.9" y="155.9">1</text>
<text x="186.5" y="150.8">ARD-NANO30NP</text>
<text x="67.2" y="159.5">180</text>
<text x="155.9" y="161.3" transform="rotate(-90 155.9 161.3)">1</text>
<text x="158.4" y="161.3" transform="rotate(-90 158.4 161.3)">2</text>
<text x="160.9" y="161.3" transform="rotate(-90 160.9 161.3)">3</text>
<text x="163.5" y="161.3" transform="rotate(-90 163.5 161.3)">4</text>
<text x="166" y="161.3" transform="rotate(-90 166 161.3)">5</text>
<text x="78.9" y="166">4</text>
<text x="102.9" y="166">2</text>
<text x="62.5" y="168.6">FF</text>
<text x="82.4" y="169.9">MOC3021</text>
<text x="115.4" y="169.6">1k5</text>
<text x="107.8" y="175">LED</text>
<text x="153.5" y="175">J1</text>
<text x="67.2" y="190">180</text>
<text x="78.9" y="186.3">6</text>
<text x="102.9" y="186.3">1</text>
<text x="78.9" y="196.5">4</text>
<text x="102.9" y="196.5">2</text>
<text x="62.5" y="199.1">PUMP</text>
<text x="82.4" y="200.4">MOC3021</text>
<text x="115.4" y="200.1">1k5</text>
<text x="107.8" y="205.5">LED</text>
<text x="78.9" y="214.3">1</text>
<text x="102.9" y="214.3">6</text>
<text x="64.6" y="217.9">280</text>
<text x="78.9" y="221.9">2</text>
<text x="102.9" y="219.4">5</text>
<text x="102.9" y="227">4</text>
<text x="82.4" y="232.1">SECURITY</text>
<text x="110.5" y="235.5">10k</text>
<text x="124.7" y="235.5">10uF</text>
<text x="78.9" y="254.9">1</text>
<text x="102.9" y="254.9">6</text>
<text x="39.2" y="258.5">10k</text>
<text x="51.9" y="258.5">10k</text>
<text x="64.6" y="258.5">10k</text>
<text x="78.9" y="262.5">2</text>
<text x="102.9" y="260">5</text>
<text x="102.9" y="267.6">4</text>
<text x="82.4" y="272.8">VOLTAGE</text>
<text x="110.5" y="276.2">10k</text>
<text x="124.7" y="276.2">10uF</text>
</g>
</svg>
